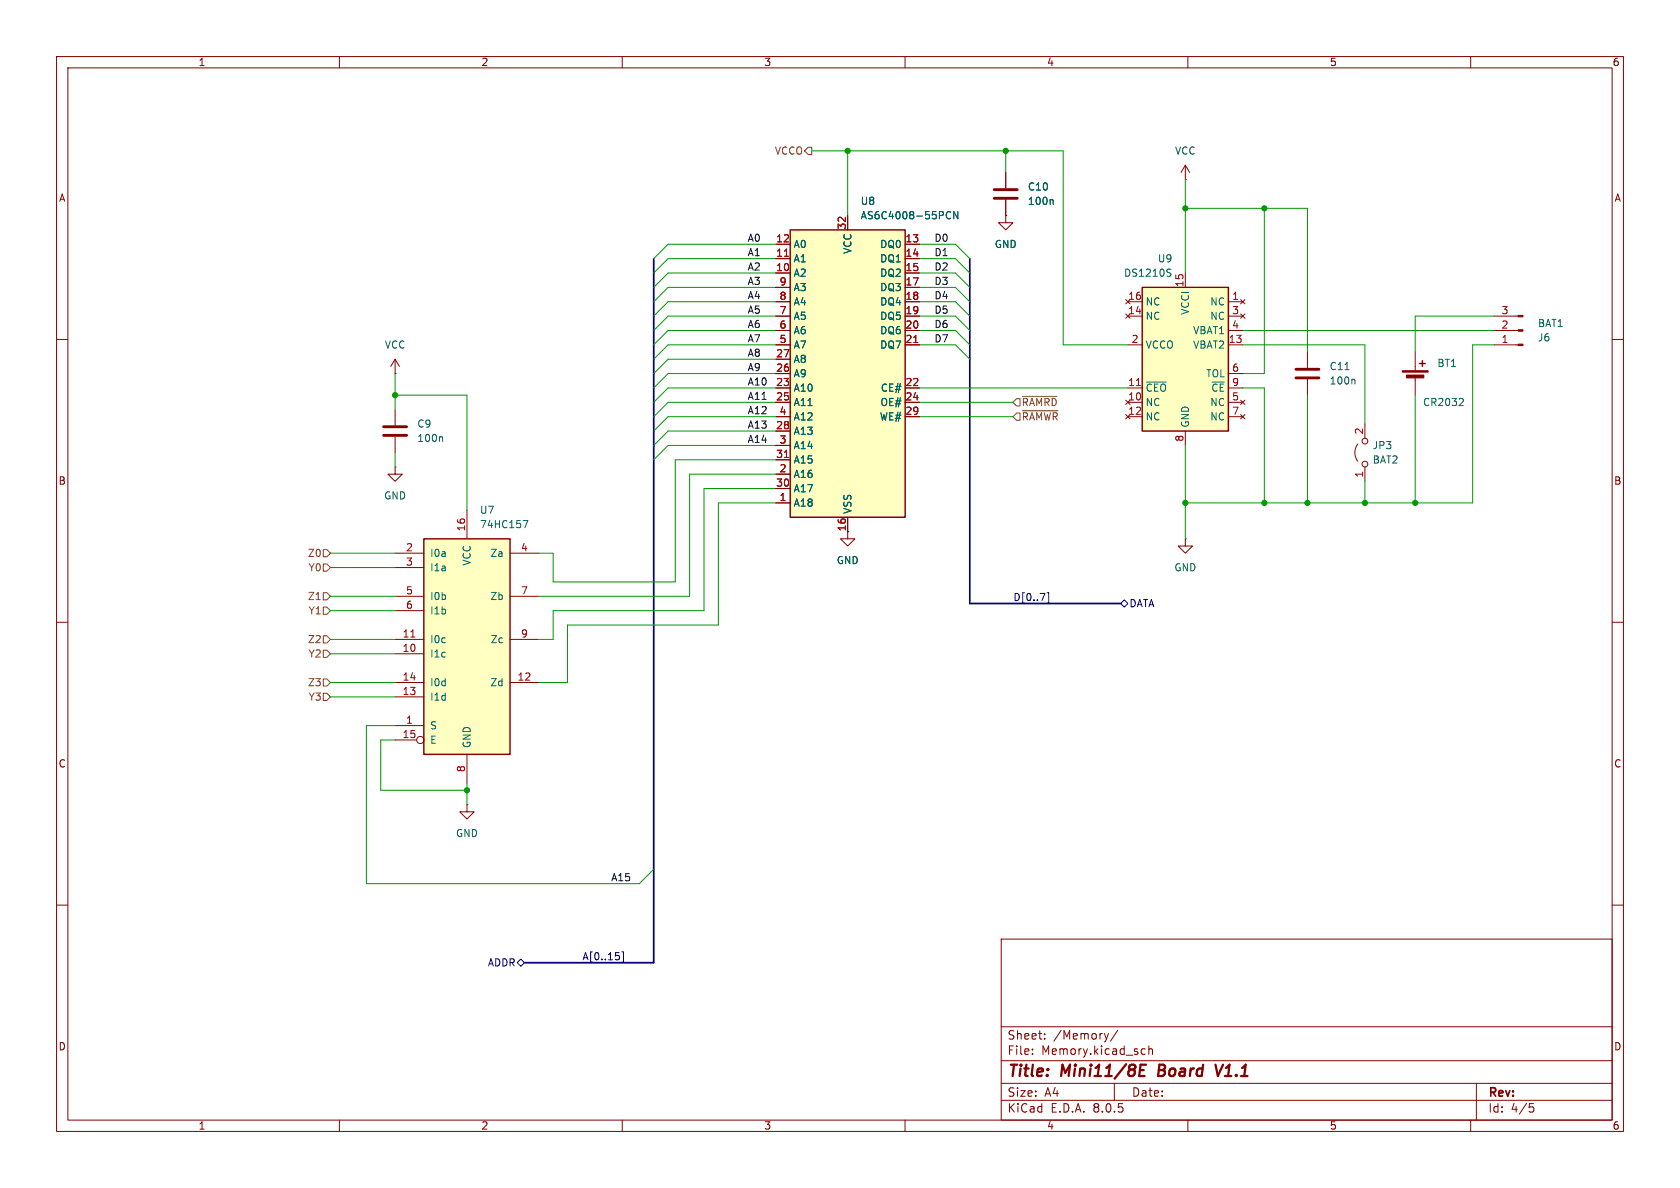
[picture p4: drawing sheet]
<svg xmlns="http://www.w3.org/2000/svg" width="297mm" height="210mm" viewBox="0 0 297 210" stroke-linecap="round" stroke-linejoin="round" font-family="sans-serif">
<g fill="none" stroke="#840000" stroke-width=".18">
<path d="M10 10h277v190h-277zM12 12h273v186h-273zM60 10v2M110 10v2M160 10v2M210 10v2M260 10v2M10 60h2M285 60h2M149.9 94v1.3h1.2l-1.2 1.2-1.3-1.2h1.3M10 110h2M285 110h2"/>
<path d="M10 160h2M285 160h2M177 166h108v32h-108zM60 198v2M110 198v2M160 198v2M177 194.5h108M177 191.5h108M177 187.5h108M177 181.5h108M182.5 186.3v.1M182.5 185.5v.1"/>
<path d="M184.7 183.6v.1M184.7 182.8v.1M196 182.7l-.4 1M197 191.5v3M197.6 182.1l-1.3 2M202 185.4l.5 .1M202.5 186.3l-.5 .1M203.1 185.5l.2-.1 .4 .1v.9M203.1 184.9v1.5M210 198v2M260 198v2M261 191.5v6.5"/>
<path d="M270.4 195.1h.7M270.5 195.7h.4l.3 .3-.2 .5-.5 .1"/>
</g>
<path d="M201.4 190.2h.9M201.5 189.2h.7M201.6 188.2h1M205 188.2l-.3 2h.8M214.9 188.2l.4 2 .9-2" fill="none" stroke="#840000" stroke-width=".4"/>
<path d="M74.9 95.3h15.3v38.1h-15.3z" fill="#ffffc2"/>
<path d="M74.9 95.3h15.3v38.1h-15.3z" fill="none" stroke="#840000" stroke-width=".25"/>
<g fill="none" stroke="#840000" stroke-width=".18">
<path d="M209.5 31.8h.1M209.5 29.2l-.7 1.3M209.5 29.2v2.6M209.5 29.2l.8 1.3M240 78.5a2.54 2.54 0 0 0 0 3M241.3 74.9v2.6M69.8 97.8h5.1M82.5 90.2v5.1M90.2 97.8h5M209.5 95.3v1.2h1.3l-1.3 1.3-1.2-1.3h1.2M209.5 95.3h.1M241.3 82.6v2.5"/>
<path d="M69.8 115.6h5.1M69.8 113h5.1M69.8 100.3h5.1M69.8 105.4h5.1M69.8 108h5.1M90.2 113h5M90.2 105.4h5M69.8 128.3h5.1M69.8 120.7h5.1M69.8 123.2h5.1M69.8 130.8h3.9M82.5 133.4v5"/>
<path d="M90.2 120.7h5M82.5 142.2v1.3h1.3l-1.3 1.3-1.2-1.3h1.2M82.5 142.2h.1"/>
<circle cx="241.3" cy="78" r=".51"/>
<circle cx="241.3" cy="82" r=".51"/>
<circle cx="74.3" cy="130.8" r=".63"/>
</g>
<path d="M72.6 112.6h.8" fill="none" stroke="#a90000" stroke-width=".18"/>
<path d="M92.5 92h.8l-.5 1.3" fill="none" stroke="#006464" stroke-width=".18"/>
<path d="M139.7 40.6h20.3v50.8h-20.3z" fill="#ffffc2"/>
<path d="M139.7 40.6h20.3v50.8h-20.3zM251 64.3h1M251.5 63.8v1" fill="none" stroke="#840000" stroke-width=".25"/>
<g fill="none" stroke="#840000" stroke-width=".18">
<path d="M149.9 38.1v2.5M177.8 38.1v1.3h1.3l-1.3 1.2-1.3-1.2h1.3M177.8 38.1h.1M177.8 30.5v2.8M177.8 35.3v2.8M137.2 48.3h2.5M137.2 45.7h2.5M137.2 43.2h2.5M137.2 50.8h2.5M137.2 53.3h2.5M137.2 55.9h2.5M137.2 58.4h2.5"/>
<path d="M160 48.3h2.6M160 45.7h2.6M160 43.2h2.6M160 50.8h2.6M160 53.3h2.6M160 55.9h2.6M160 58.4h2.6M69.8 66h.1M69.8 63.5l-.7 1.3M69.8 63.5v2.5M69.8 63.5l.8 1.3M137.2 61h2.5"/>
<path d="M137.2 68.6h2.5M137.2 71.1h2.5M137.2 66h2.5M137.2 63.5h2.5M137.2 76.2h2.5M137.2 73.7h2.5M137.2 78.7h2.5M160 61h2.6M160 68.6h2.6M160 71.1h2.6M160 73.7h2.6M250.2 62.2v3.3"/>
<path d="M250.2 66.5v3.4M137.2 88.9h2.5M137.2 83.8h2.5M137.2 86.4h2.5M137.2 81.3h2.5M149.9 91.4v2.6"/>
</g>
<path d="M138.7 45.3h.7M161.5 60.5h.8M138.7 80.9h.7" fill="none" stroke="#a90000" stroke-width=".18"/>
<path d="M167.3 38.4l.4 .3 .4-.1M168.1 37.5l-.4-.1-.4 .3M169.3 37.4v1.3l-.7-1.3v1.3M186 35.3l.2 .2v.6M258.5 70.4l.2 .3-.1 .3-.7 .7h.8" fill="none" stroke="#006464" stroke-width=".18"/>
<g fill="#840000" stroke="#840000" stroke-width=".18">
<path d="M247.9 65.5h4.6v.3h-4.6z"/>
<path d="M248.7 66.3h3v.5h-3z"/>
</g>
<path d="M175.8 35.1h4M175.8 33.5h4" fill="none" stroke="#840000" stroke-width=".51"/>
<path d="M201.9 50.8h15.3v25.4h-15.3z" fill="#ffffc2"/>
<path d="M201.9 50.8h15.3v25.4h-15.3z" fill="none" stroke="#840000" stroke-width=".25"/>
<g fill="none" stroke="#840000" stroke-width=".18">
<path d="M149.9 38.1v2.5M177.8 38.1h.1M177.8 30.5v2.8M177.8 35.3v2.8M137.2 53.3h2.5M137.2 55.9h2.5M137.2 58.4h2.5M137.2 48.3h2.5M137.2 45.7h2.5M137.2 43.2h2.5M137.2 50.8h2.5M160 53.3h2.6"/>
<path d="M160 55.9h2.6M160 58.4h2.6M160 48.3h2.6M160 45.7h2.6M160 43.2h2.6M160 50.8h2.6M199 55.5l.8 .8M199.4 53.3h2.5M199.4 55.9h2.5M199.8 55.5l-.8 .8M209.5 48.3v2.5M217.2 53.3h2.5"/>
<path d="M217.2 55.9h2.5M217.2 58.4h2.5M219.3 53l.8 .7M219.3 55.5l.8 .8M220.1 53l-.8 .7M220.1 55.5l-.8 .8M264.2 55.9h4.2M264.2 58.4h4.2M69.8 72.4v2.8M69.8 77.2v2.8M137.2 71.1h2.5M137.2 68.6h2.5"/>
<path d="M137.2 73.7h2.5M137.2 61h2.5M137.2 66h2.5M137.2 63.5h2.5M137.2 76.2h2.5M137.2 78.7h2.5M160 71.1h2.6M160 68.6h2.6M160 73.7h2.6M160 61h2.6M199 73.3l.8 .7M199.4 71.1h2.5"/>
<path d="M199.4 68.6h2.5M199.4 73.7h2.5M199.4 61h2.5M199.8 73.3l-.8 .7M209.5 76.2v2.5M217.2 71.1h2.5M217.2 68.6h2.5M217.2 73.7h2.5M217.2 61h2.5M217.2 66h2.5M219.3 70.7l.8 .8M219.3 73.3l.8 .7"/>
<path d="M220.1 70.7l-.8 .8M220.1 73.3l-.8 .7M231.1 62.2v2.8M231.1 67.1v2.8M264.2 61h4.2M69.8 82.6v1.2h1.3l-1.3 1.3-1.2-1.3h1.2M69.8 82.6h.1M137.2 88.9h2.5M137.2 83.8h2.5M137.2 86.4h2.5M137.2 81.3h2.5M149.9 91.4v2.6"/>
</g>
<path d="M167.3 38.4l.4 .3 .4-.1M168.1 37.5l-.4-.1-.4 .3M169.3 37.4v1.3l-.7-1.3v1.3M186 35.3l.2 .2v.6M206.5 48.2l.4 .1 .1 .3-.2 .2h-.3M206.5 47.6h.5M78.1 77.2l.1 .2v.6M202.7 67.5h3.5M237.8 65.3h.7M239.4 67l.1 .2v.7" fill="none" stroke="#006464" stroke-width=".18"/>
<path d="M138.7 45.3h.7M161.5 60.5h.8M200.9 68.2h.7M138.7 80.9h.7" fill="none" stroke="#a90000" stroke-width=".18"/>
<path d="M67.8 77h4.1M67.8 75.4h4.1M229.1 66.8h4.1M229.1 65.3h4.1" fill="none" stroke="#840000" stroke-width=".51"/>
<g fill="#840000" stroke="#840000" stroke-width=".18">
<path d="M268.4 55.8h.8v.2h-.8z"/>
<path d="M268.4 58.3h.8v.2h-.8z"/>
<path d="M268.4 60.8h.8v.3h-.8z"/>
</g>
<path d="M185.1 104.8h.3v1.8h-.3M198.1 106.7l.7-.7 .6 .7-.6 .6zM91.4 170.2l.7-.7 .6 .7-.6 .6zM109.4 169v.5M109.9 168.3h.3v1.8h-.3" fill="none" stroke="#000084" stroke-width=".18"/>
<g fill="none" stroke="#725600" stroke-width=".18">
<path d="M142.9 26h.6v1.3h-.6l-.7-.6zM179.7 70.5h.6v1.3h-.6l-.6-.7zM179.7 73h.6v1.3h-.6l-.6-.6zM180.8 70.1h6.1M180.8 72.6h6.2M57.1 99.7h.7l.6 .6-.6 .7h-.7zM57.1 97.2h.7l.6 .6-.6 .6h-.7zM57.1 112.4h.7l.6 .6-.6 .7h-.7zM57.1 107.3h.7l.6 .7-.6 .6h-.7zM57.1 114.9h.7l.6 .7-.6 .6h-.7zM57.1 104.8h.7l.6 .6-.6 .6h-.7zM57.1 120h.7l.6 .7-.6 .6h-.7z"/>
<path d="M57.1 122.6h.7l.6 .6-.6 .6h-.7z"/>
</g>
<path d="M115.6 45.7v124.5h-22.9M171.4 45.7v61h26.7" fill="none" stroke="#000084" stroke-width=".3"/>
<g fill="none" stroke="#009600" stroke-width=".18">
<path d="M143.5 26.7h44.5v34.3h11.4M149.9 26.7v11.4M177.8 26.7v3.8M209.5 31.8v16.5M209.5 36.8h21.6v25.4M223.5 36.8v29.2h-3.8M137.2 43.2h-19.1l-2.5 2.5M137.2 45.7h-19.1l-2.5 2.6M137.2 48.3h-19.1l-2.5 2.5M137.2 50.8h-19.1l-2.5 2.5M137.2 58.4h-19.1l-2.5 2.6M137.2 55.9h-19.1l-2.5 2.5"/>
<path d="M137.2 53.3h-19.1l-2.5 2.6M162.6 43.2h6.3l2.5 2.5M162.6 45.7h6.3l2.5 2.6M162.6 48.3h6.3l2.5 2.5M162.6 50.8h6.3l2.5 2.5M162.6 58.4h6.3l2.5 2.6M162.6 55.9h6.3l2.5 2.5M162.6 53.3h6.3l2.5 2.6M219.7 58.4h44.5M264.2 55.9h-14v6.3M69.8 66v6.4M69.8 69.9h12.7v20.3"/>
<path d="M137.2 73.7h-19.1l-2.5 2.5M137.2 71.1h-19.1l-2.5 2.6M137.2 61h-19.1l-2.5 2.5M137.2 76.2h-19.1l-2.5 2.5M137.2 68.6h-19.1l-2.5 2.5M137.2 66h-19.1l-2.5 2.6M137.2 63.5h-19.1l-2.5 2.5M137.2 78.7h-19.1l-2.5 2.6M162.6 73.7h16.5M162.6 71.1h16.5M162.6 61h6.3l2.5 2.5M162.6 68.6h36.8"/>
<path d="M209.5 78.7v16.6M219.7 61h21.6v13.9M219.7 68.6h3.8v20.3M231.1 69.9v19M250.2 69.9v19M264.2 61h-3.9v27.9h-50.8M58.4 97.8h11.4M69.8 80v2.6M137.2 86.4h-12.7v21.6h-26.7v5h-2.6M137.2 88.9h-10.2v21.6h-26.7v10.2h-5.1M137.2 81.3h-17.8v21.6h-21.6v-5.1h-2.6M137.2 83.8h-15.3v21.6h-26.7"/>
<path d="M241.3 85.1v3.8M58.4 108h11.4M58.4 115.6h11.4M58.4 113h11.4M58.4 100.3h11.4M58.4 105.4h11.4M58.4 120.7h11.4M58.4 123.2h11.4M69.8 128.3h-5v27.9h48.2l2.6-2.5M69.8 130.8h-2.5v8.9h15.2M82.5 138.4v3.8"/>
</g>
<g fill="#009600" stroke="#009600" stroke-width=".18">
<circle cx="149.9" cy="26.7" r=".46"/>
<circle cx="177.8" cy="26.7" r=".46"/>
<circle cx="69.8" cy="69.9" r=".46"/>
<circle cx="241.3" cy="88.9" r=".46"/>
<circle cx="231.1" cy="88.9" r=".46"/>
<circle cx="250.2" cy="88.9" r=".46"/>
<circle cx="223.5" cy="88.9" r=".46"/>
<circle cx="209.5" cy="88.9" r=".46"/>
<circle cx="209.5" cy="36.8" r=".46"/>
<circle cx="223.5" cy="36.8" r=".46"/>
<circle cx="82.5" cy="139.7" r=".46"/>
</g>
<g font-size="2.8" fill="#840000">
<text x="178" y="190.9">Title:</text>
<text x="187.7" y="190.9">Mini11/8E</text>
<text x="205.6" y="190.9">Board</text>
<text x="216.6" y="190.9">V1.1</text>
</g>
<g font-size="2.1" fill="#840000">
<text x="178" y="184">Sheet:</text>
<text x="186.2" y="184">/Memory/</text>
<text x="178" y="186.7">File:</text>
<text x="184.1" y="186.7">Memory.kicad_sch</text>
<text x="178" y="196.9">KiCad</text>
<text x="178" y="194.1">Size:</text>
<text x="184.7" y="194.1">A4</text>
<text x="185.7" y="196.9">E.D.A.</text>
<text x="193.3" y="196.9">8.0.5</text>
<text x="200" y="194.1">Date:</text>
<text x="263" y="194.3">Rev:</text>
<text x="263" y="196.9">Id:</text>
<text x="267.1" y="196.9">4/5</text>
</g>
<g font-size="1.8" fill="#840000">
<text x="35" y="11.9">1</text>
<text x="85" y="11.9">2</text>
<text x="135" y="11.9">3</text>
<text x="185" y="11.9">4</text>
<text x="235" y="11.9">5</text>
<text x="285" y="11.9">6</text>
<text x="10.3" y="35.9">A</text>
<text x="285.3" y="35.9">A</text>
<text x="10.3" y="85.9">B</text>
<text x="285.3" y="85.9">B</text>
<text x="149.6" y="94" transform="rotate(-90 149.6 94)">16</text>
<text x="10.3" y="135.9">C</text>
<text x="285.3" y="135.9">C</text>
<text x="10.3" y="185.9">D</text>
<text x="285.3" y="185.9">D</text>
<text x="35" y="199.9">1</text>
<text x="85" y="199.9">2</text>
<text x="135" y="199.9">3</text>
<text x="185" y="199.9">4</text>
<text x="235" y="199.9">5</text>
<text x="285" y="199.9">6</text>
</g>
<g font-size="1.8" fill="#725600">
<text x="136.9" y="27.5">VCCO</text>
<text x="180.5" y="72">~{RAMRD}</text>
<text x="180.5" y="74.5">~{RAMWR}</text>
<text x="54.3" y="98.7">Z0</text>
<text x="54.5" y="101.2">Y0</text>
<text x="54.3" y="106.3">Z1</text>
<text x="54.3" y="113.9">Z2</text>
<text x="54.5" y="108.8">Y1</text>
<text x="54.5" y="116.4">Y2</text>
<text x="54.3" y="121.5">Z3</text>
<text x="54.5" y="124.1">Y3</text>
</g>
<g font-size="1.8" fill="#006464">
<text x="207.6" y="27.5">VCC</text>
<text x="181.6" y="33.9">C10</text>
<text x="152.1" y="36.4">U8</text>
<text x="152.1" y="39">AS6C4008-55PCN</text>
<text x="181.6" y="36.4">100n</text>
<text x="140.2" y="46.6">A1</text>
<text x="140.2" y="44">A0</text>
<text x="150.7" y="45" transform="rotate(-90 150.7 45)">VCC</text>
<text x="155.5" y="44">DQ0</text>
<text x="155.5" y="46.6">DQ1</text>
<text x="175.8" y="44">GND</text>
<text x="204.6" y="46.6">U9</text>
<text x="140.2" y="49.1">A2</text>
<text x="140.2" y="51.7">A3</text>
<text x="155.5" y="49.1">DQ2</text>
<text x="155.5" y="51.7">DQ3</text>
<text x="198.6" y="49.1">DS1210S</text>
<text x="140.2" y="59.3">A6</text>
<text x="140.2" y="56.7">A5</text>
<text x="140.2" y="54.2">A4</text>
<text x="155.5" y="54.2">DQ4</text>
<text x="155.5" y="56.7">DQ5</text>
<text x="155.5" y="59.3">DQ6</text>
<text x="202.4" y="56.7">NC</text>
<text x="202.4" y="54.2">NC</text>
<text x="210.4" y="55.7" transform="rotate(-90 210.4 55.7)">VCCI</text>
<text x="210.8" y="59.3">VBAT1</text>
<text x="213.9" y="54.2">NC</text>
<text x="213.9" y="56.7">NC</text>
<text x="271.8" y="58">BAT1</text>
<text x="67.9" y="61.8">VCC</text>
<text x="140.2" y="64.4">A8</text>
<text x="140.2" y="61.8">A7</text>
<text x="155.5" y="61.8">DQ7</text>
<text x="202.4" y="61.8">VCCO</text>
<text x="210.8" y="61.8">VBAT2</text>
<text x="235" y="65.6">C11</text>
<text x="254" y="65.1">BT1</text>
<text x="271.8" y="60.6">J6</text>
<text x="140.2" y="69.4">A10</text>
<text x="140.2" y="72">A11</text>
<text x="140.2" y="66.9">A9</text>
<text x="155.6" y="72">OE#</text>
<text x="155.6" y="69.4">CE#</text>
<text x="202.4" y="72">NC</text>
<text x="202.4" y="69.4">~{CEO}</text>
<text x="213.1" y="66.9">TOL</text>
<text x="213.9" y="72">NC</text>
<text x="214" y="69.4">~{CE}</text>
<text x="235" y="68.2">100n</text>
<text x="251.5" y="72">CR2032</text>
<text x="73.7" y="75.8">C9</text>
<text x="140.2" y="77.1">A13</text>
<text x="140.2" y="74.5">A12</text>
<text x="155.4" y="74.5">WE#</text>
<text x="202.4" y="74.5">NC</text>
<text x="210.4" y="75.7" transform="rotate(-90 210.4 75.7)">GND</text>
<text x="213.9" y="74.5">NC</text>
<text x="73.7" y="78.3">100n</text>
<text x="140.2" y="79.6">A14</text>
<text x="140.2" y="82.1">A15</text>
<text x="242.6" y="79.6">JP3</text>
<text x="242.6" y="82.1">BAT2</text>
<text x="67.8" y="88.5">GND</text>
<text x="140.2" y="89.8">A18</text>
<text x="140.2" y="84.7">A16</text>
<text x="140.2" y="87.2">A17</text>
<text x="84.8" y="91">U7</text>
<text x="84.8" y="93.6">74HC157</text>
<text x="150.7" y="90.9" transform="rotate(-90 150.7 90.9)">VSS</text>
<text x="75.9" y="98.7">I0a</text>
<text x="75.9" y="101.2">I1a</text>
<text x="83.4" y="100.1" transform="rotate(-90 83.4 100.1)">VCC</text>
<text x="86.6" y="98.7">Za</text>
<text x="147.8" y="99.9">GND</text>
<text x="207.5" y="101.2">GND</text>
<text x="75.9" y="106.3">I0b</text>
<text x="86.6" y="106.3">Zb</text>
<text x="75.9" y="113.9">I0c</text>
<text x="75.9" y="108.8">I1b</text>
<text x="86.7" y="113.9">Zc</text>
<text x="75.9" y="116.4">I1c</text>
<text x="75.9" y="124.1">I1d</text>
<text x="75.9" y="121.5">I0d</text>
<text x="86.6" y="121.5">Zd</text>
<text x="75.9" y="129.1">S</text>
<text x="75.9" y="131.7">E</text>
<text x="83.4" y="132.3" transform="rotate(-90 83.4 132.3)">GND</text>
<text x="80.5" y="148.2">GND</text>
</g>
<g font-size="1.8" fill="#a90000">
<text x="149.6" y="40.7" transform="rotate(-90 149.6 40.7)">32</text>
<text x="137.1" y="45.5">11</text>
<text x="137.1" y="42.9">12</text>
<text x="160" y="42.9">13</text>
<text x="160" y="45.5">14</text>
<text x="137.1" y="48">10</text>
<text x="137.7" y="53.1">8</text>
<text x="137.7" y="50.5">9</text>
<text x="160" y="48">15</text>
<text x="160" y="50.5">17</text>
<text x="160" y="53.1">18</text>
<text x="199.3" y="53.1">16</text>
<text x="209.3" y="50.8" transform="rotate(-90 209.3 50.8)">15</text>
<text x="217.7" y="53.1">1</text>
<text x="137.7" y="58.2">6</text>
<text x="137.7" y="55.6">7</text>
<text x="160" y="55.6">19</text>
<text x="160" y="58.2">20</text>
<text x="199.3" y="55.6">14</text>
<text x="217.7" y="55.6">3</text>
<text x="217.7" y="58.2">4</text>
<text x="265.4" y="58.2">2</text>
<text x="265.4" y="55.6">3</text>
<text x="137.1" y="65.8">26</text>
<text x="137.1" y="63.2">27</text>
<text x="137.7" y="60.7">5</text>
<text x="160" y="60.7">21</text>
<text x="200" y="60.7">2</text>
<text x="217.1" y="60.7">13</text>
<text x="217.7" y="65.8">6</text>
<text x="265.4" y="60.7">1</text>
<text x="137.1" y="68.3">23</text>
<text x="137.1" y="70.9">25</text>
<text x="160" y="68.3">22</text>
<text x="160" y="70.9">24</text>
<text x="199.3" y="70.9">10</text>
<text x="199.3" y="68.3">11</text>
<text x="217.7" y="70.9">5</text>
<text x="217.7" y="68.3">9</text>
<text x="137.1" y="75.9">28</text>
<text x="137.7" y="73.4">4</text>
<text x="160" y="73.4">29</text>
<text x="199.3" y="73.4">12</text>
<text x="217.7" y="73.4">7</text>
<text x="241" y="76.9" transform="rotate(-90 241 76.9)">2</text>
<text x="137.1" y="81">31</text>
<text x="137.7" y="83.6">2</text>
<text x="137.7" y="78.5">3</text>
<text x="209.3" y="78.2" transform="rotate(-90 209.3 78.2)">8</text>
<text x="137.1" y="86.1">30</text>
<text x="137.7" y="88.6">1</text>
<text x="241" y="84.5" transform="rotate(-90 241 84.5)">1</text>
<text x="82.3" y="94" transform="rotate(-90 82.3 94)">16</text>
<text x="71.7" y="97.5">2</text>
<text x="71.7" y="100.1">3</text>
<text x="92" y="97.5">4</text>
<text x="71.7" y="105.2">5</text>
<text x="71.7" y="107.7">6</text>
<text x="92" y="105.2">7</text>
<text x="71.1" y="112.8">11</text>
<text x="92" y="112.8">9</text>
<text x="71.1" y="115.3">10</text>
<text x="71.1" y="122.9">13</text>
<text x="71.1" y="120.4">14</text>
<text x="91.4" y="120.4">12</text>
<text x="71.1" y="130.6">15</text>
<text x="71.7" y="128">1</text>
<text x="82.3" y="136.6" transform="rotate(-90 82.3 136.6)">8</text>
</g>
<g font-size="1.8" fill="#0f0f0f">
<text x="132.1" y="45.4">A1</text>
<text x="132.1" y="42.8">A0</text>
<text x="132.1" y="47.9">A2</text>
<text x="165.1" y="42.8">D0</text>
<text x="165.1" y="45.4">D1</text>
<text x="165.1" y="47.9">D2</text>
<text x="132.1" y="50.5">A3</text>
<text x="132.1" y="53">A4</text>
<text x="165.1" y="53">D4</text>
<text x="165.1" y="50.5">D3</text>
<text x="132.1" y="58.1">A6</text>
<text x="132.1" y="55.5">A5</text>
<text x="165.1" y="58.1">D6</text>
<text x="165.1" y="55.5">D5</text>
<text x="132.1" y="60.6">A7</text>
<text x="132.1" y="65.7">A9</text>
<text x="132.1" y="63.2">A8</text>
<text x="165.1" y="60.6">D7</text>
<text x="132.1" y="70.8">A11</text>
<text x="132.1" y="68.2">A10</text>
<text x="132.1" y="75.9">A13</text>
<text x="132.1" y="73.3">A12</text>
<text x="132.1" y="78.4">A14</text>
<text x="107.9" y="155.9">A15</text>
</g>
<g font-size="1.8" fill="#000084">
<text x="179.1" y="106.3">D[0..7]</text>
<text x="199.6" y="107.5">DATA</text>
<text x="86.1" y="171">ADDR</text>
<text x="102.9" y="169.8">A[0..15]</text>
</g>
</svg>
